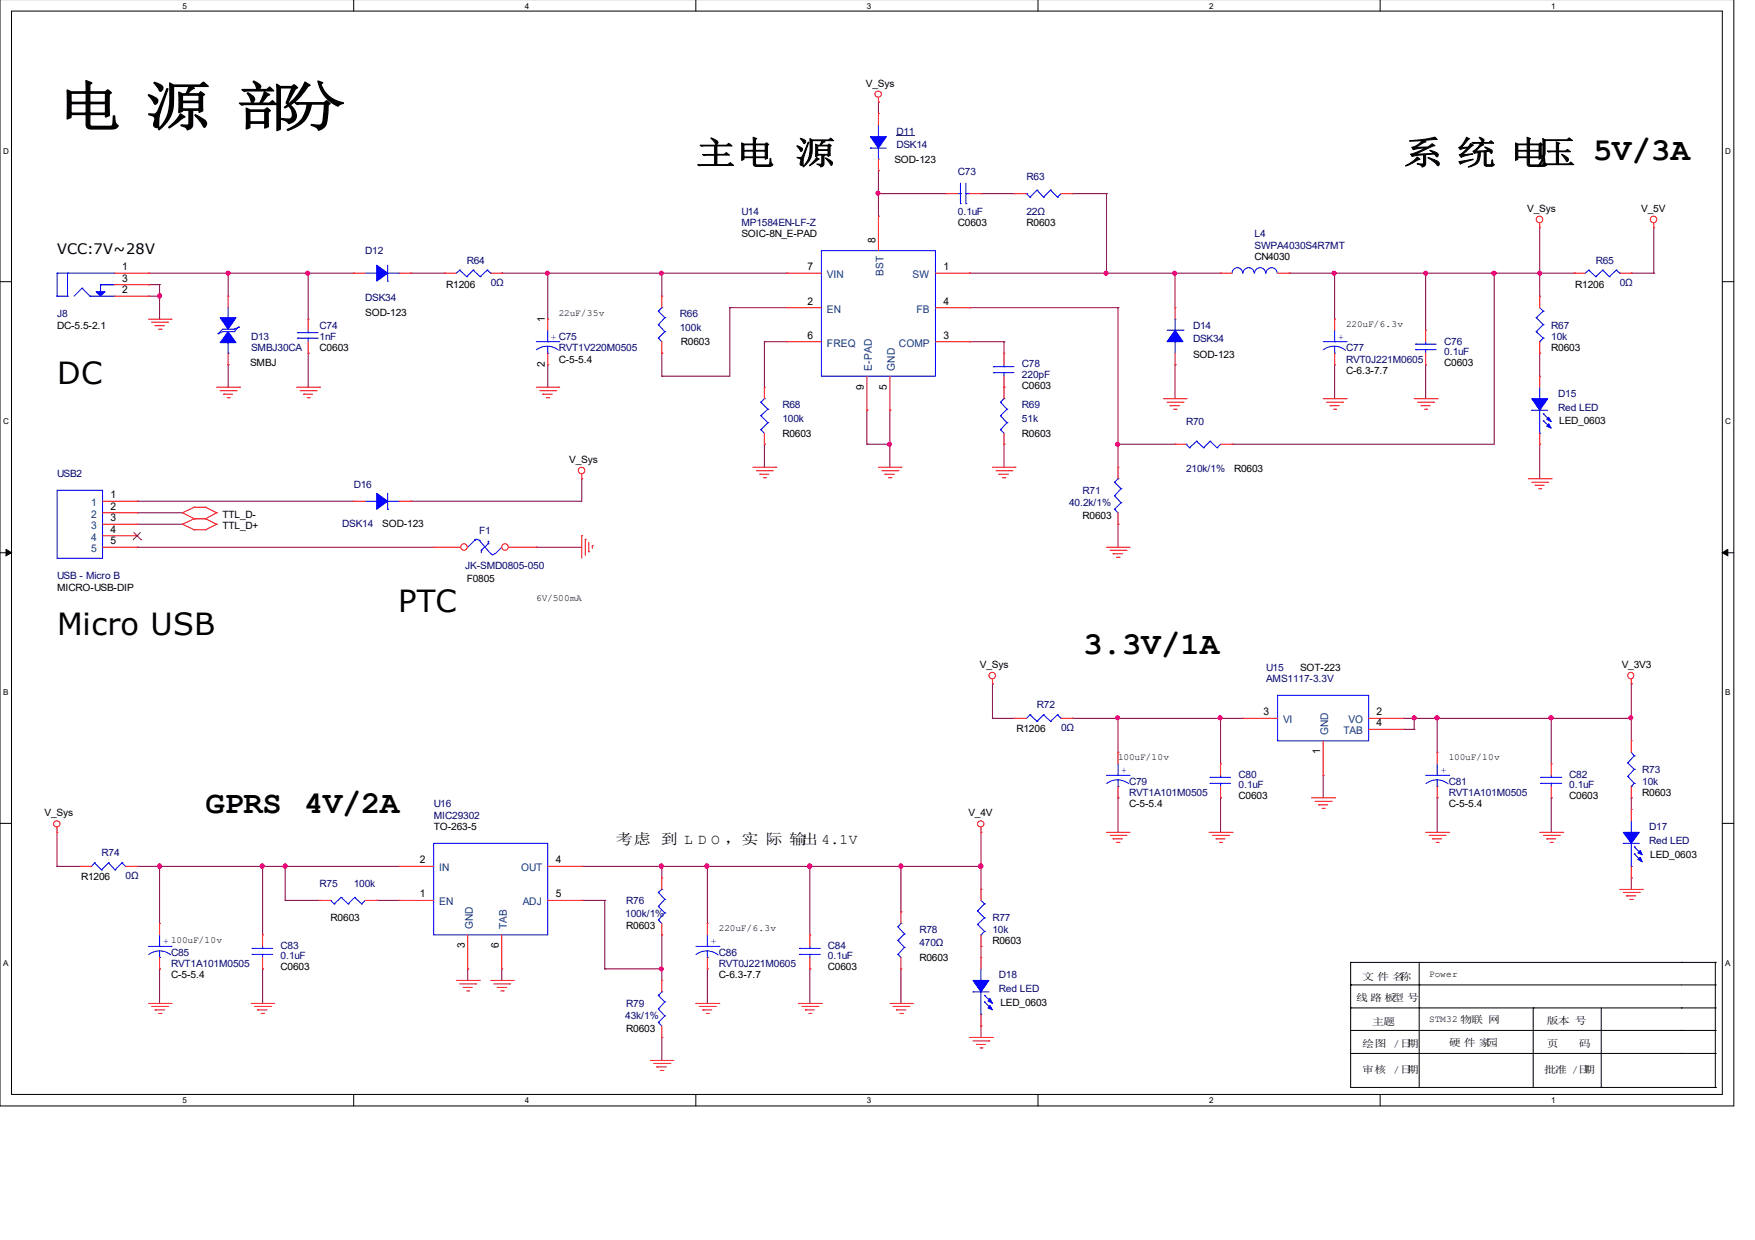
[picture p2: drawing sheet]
<svg xmlns="http://www.w3.org/2000/svg" width="297mm" height="210mm" viewBox="0 0 297 210" stroke-linecap="round" stroke-linejoin="round" font-family="sans-serif">
<path d="M0 -.1v187.3h293.5v-187.3M1.9 1.9h289.6v183.4h-289.6z" fill="none" stroke="#000" stroke-width=".17"/>
<g fill="#fff">
<path d="M30.9 .2h.7v1.4h-.7z"/>
<path d="M30.9 185.5h.7v1.5h-.7z"/>
</g>
<path d="M59.9 -.1v2M59.9 185.3v1.9" fill="none" stroke="#000" stroke-width=".17"/>
<g fill="#fff">
<path d="M88.8 .2h.7v1.4h-.7z"/>
<path d="M88.8 185.5h.7v1.5h-.7z"/>
</g>
<path d="M117.8 -.1v2M117.8 185.3v1.9" fill="none" stroke="#000" stroke-width=".17"/>
<g fill="#fff">
<path d="M146.7 .2h.7v1.4h-.7z"/>
<path d="M146.7 185.5h.7v1.5h-.7z"/>
</g>
<path d="M175.7 -.1v2M175.7 185.3v1.9" fill="none" stroke="#000" stroke-width=".17"/>
<g fill="#fff">
<path d="M204.6 .2h.7v1.4h-.7z"/>
<path d="M204.6 185.5h.7v1.5h-.7z"/>
</g>
<path d="M233.6 -.1v2M233.6 185.3v1.9" fill="none" stroke="#000" stroke-width=".17"/>
<g fill="#fff">
<path d="M262.6 .2h.6v1.4h-.6z"/>
<path d="M262.6 185.5h.6v1.5h-.6z"/>
<path d="M.5 24.7h.9v1.5h-.9z"/>
<path d="M292 24.7h.9v1.5h-.9z"/>
<path d="M.5 70.5h.9v1.5h-.9z"/>
<path d="M292 70.5h.9v1.5h-.9z"/>
</g>
<path d="M0 47.7h1.9M291.5 47.7h2" fill="none" stroke="#000" stroke-width=".17"/>
<g fill="#fff">
<path d="M.5 116.4h.9v1.5h-.9z"/>
<path d="M292 116.4h.9v1.5h-.9z"/>
</g>
<path d="M0 93.6h1.9M291.5 93.6h2" fill="none" stroke="#000" stroke-width=".17"/>
<path d="M1 93l.9 .6-.9 .5zM291.5 93.6l.9-.6v1.1z" fill="#000" stroke="#000" stroke-width=".17"/>
<g fill="#fff">
<path d="M.5 162.2h.9v1.5h-.9z"/>
<path d="M292 162.2h.9v1.5h-.9z"/>
</g>
<g fill="none" stroke="#000" stroke-width=".17">
<path d="M0 139.4h1.9M291.5 139.4h2M228.6 170.6h.1M228.6 162.9h.1M228.6 166.7h.1M228.6 162.9v21.2h61.7M228.6 170.6h61.7M228.6 162.9h61.7M228.6 166.7h61.7M228.6 174.4h61.7M228.6 178.3h61.7M240.2 170.6h.1"/>
<path d="M240.2 166.7h.1M240.2 162.9h.1M240.2 162.9v21.2M259.5 170.6h.1M259.5 170.6v13.5M271 170.6v13.5M284.6 170.6h.1M284.6 162.9h.1M284.6 178.3h.1M284.6 174.4h.1M290.3 162.9h.1M290.3 166.7h.1"/>
<path d="M290.3 174.4h.1M290.3 170.6h.1M290.3 178.3h.1M290.3 162.9v21.2M271 184.1h.1M290.3 184.1h.1"/>
</g>
<g fill="none" stroke="#800040" stroke-width=".17">
<path d="M148.7 17.3h.1M148.7 17.3v1.9M148.7 32.8h.1M148.7 28.9h.1M148.7 32.8h11.6M148.7 28.9v7.7M166 32.8h.1M166 32.8h5.8M181.4 32.8h.1M181.4 32.8h5.9M187.3 32.8h.1M187.3 32.8v13.4"/>
<path d="M260.6 38.5v11.6M279.9 38.5v7.7M25.1 48.2h.1M25.1 50.1h.1M25.1 46.2h.1M25.1 46.2h34.8M25.1 48.2h1.9M25.1 50.1h1.9M27 48.2h.1M27 50.1h.1M27 48.2v5.8M38.6 46.2h.1"/>
<path d="M38.6 46.2v3.9M52.2 59.8h.1M52.2 46.2h.1M52.2 46.2v7.8M52.2 59.8v5.7M69.5 46.2h.1M69.5 46.2h5.8M84.9 46.2h.1M84.9 46.2h48.3M92.7 46.2h.1M92.7 46.2v7.8M112 46.2h.1"/>
<path d="M112 59.8h.1M112 46.2v3.9M112 59.8v3.9M123.5 52.1h.1M123.5 52.1h9.7M123.5 52.1v11.6h-11.5M129.4 57.8h.1M129.4 57.8h3.8M129.4 57.8v7.7M164.1 57.8h.1M164.1 46.2h.1M164.1 52.1h.1"/>
<path d="M164.1 46.2h42.5M164.1 57.8h5.8M164.1 52.1h25.1M169.9 57.8h.1M169.9 57.8v2M187.3 46.2h.1M189.2 52.1h.1M189.2 52.1v27M198.9 46.2h.1M198.9 46.2v5.9M218.2 46.2h.1M218.2 46.2h48.2"/>
<path d="M225.9 46.2h.1M225.9 46.2v7.8M241.3 46.2h.1M241.3 46.2v9.7M252.9 46.2h.1M252.9 46.2v29h-44.4M260.6 59.8h.1M260.6 46.2h.1M260.6 59.8v3.9M266.4 46.2h.1M276.1 46.2h.1M276.1 46.2h3.8"/>
<path d="M279.9 46.2h.1M38.6 61.7h.1M38.6 61.7v3.8M92.7 61.7h.1M92.7 61.7v3.8M112 63.7h.1M129.4 75.2h.1M129.4 75.2v3.9M146.7 69.4h.1M146.7 75.2h.1M146.7 69.4v5.8M146.7 75.2h3.9"/>
<path d="M150.6 69.4h.1M150.6 75.2h.1M150.6 69.4v9.7M169.9 75.2h.1M169.9 75.2v3.9M189.2 75.2h.1M189.2 75.2h9.7M198.9 61.7h.1M198.9 61.7v5.8M208.5 75.2h.1M225.9 61.7h.1M225.9 61.7v5.8"/>
<path d="M241.3 61.7h.1M241.3 61.7v5.8M260.6 75.2h.1M260.6 75.2v5.8M23.2 84.9h.1M23.2 92.6h.1M23.2 92.6h50.2M23.2 84.9h36.7M23.2 86.8h7.7M23.2 88.7h7.7M30.9 86.8h.1M30.9 88.7h.1"/>
<path d="M69.5 84.9h.1M90.8 92.6h.1M90.8 92.6h7.7M98.5 81h.1M98.5 81v3.9h-29M189.2 88.7h.1M189.2 88.7v3.9M168 115.8h.1M168 115.8v5.8M276.1 115.8h.1M276.1 115.8v9.6M168 121.6h.1"/>
<path d="M168 121.6h3.8M181.4 121.6h.1M181.4 121.6h29M189.2 121.6h.1M189.2 135.1h.1M189.2 121.6v5.8M189.2 135.1v5.8M206.6 121.6h.1M206.6 135.1h.1M206.6 121.6v7.7M206.6 135.1v5.8M223.9 131.2h.1"/>
<path d="M223.9 131.2v3.9M237.5 121.6h38.6M237.5 123.5h1.9M239.4 121.6h.1M239.4 123.5h.1M239.4 121.6v1.9M243.2 121.6h.1M243.2 135.1h.1M243.2 121.6v5.8M243.2 135.1v5.8M262.6 121.6h.1M262.6 135.1h.1"/>
<path d="M262.6 121.6v7.7M262.6 135.1v5.8M276.1 135.1h.1M276.1 121.6h.1M276.1 135.1v1.9M9.7 146.7h.1M9.7 146.7h3.8M9.7 140.9v5.8M23.2 146.7h44.4M27 146.7h.1M27 146.7v9.6M44.4 146.7h.1"/>
<path d="M44.4 146.7v11.6M48.3 152.4h.1M48.3 146.7h.1M48.3 152.4h5.8M48.3 146.7v5.7M63.8 152.4h.1M63.8 152.4h3.8M98.5 146.7h.1M98.5 152.4h.1M98.5 146.7h67.5M98.5 152.4h3.9M102.4 152.4h.1"/>
<path d="M102.4 152.4v11.6M112 158.3h.1M112 146.7h.1M112 146.7v1.9M112 158.3v7.7M119.7 146.7h.1M119.7 146.7v9.6M137.1 146.7h.1M137.1 146.7v11.6M152.5 154.4h.1M152.5 146.7h.1M152.5 146.7v7.7"/>
<path d="M166 140.9h.1M166 150.6h.1M166 140.9v9.7M276.1 148.6h.1M276.1 148.6v2M27 164h.1M27 164v5.9M44.4 164h.1M44.4 164v5.9M79.2 164h.1M79.2 164v2M84.9 166h.1"/>
<path d="M84.9 164v2M102.4 164h.1M102.4 164h9.6M112 175.6h.1M112 164h.1M112 175.6v3.9M119.7 164h.1M119.7 164v5.9M137.1 164h.1M137.1 164v5.9M152.5 169.9h.1M152.5 164v5.9"/>
<path d="M166 160.2h.1M166 173.7h.1M166 160.2v1.9M166 173.7v1.9"/>
</g>
<g fill="#f0f" stroke="#f0f" stroke-width=".17">
<circle cx="52.1" cy="46.2" r=".34"/>
<circle cx="38.6" cy="46.2" r=".34"/>
<circle cx="27" cy="50.1" r=".36"/>
<circle cx="225.8" cy="46.2" r=".34"/>
<circle cx="241.3" cy="46.2" r=".34"/>
<circle cx="150.5" cy="75.2" r=".34"/>
<circle cx="198.8" cy="46.2" r=".34"/>
<circle cx="252.9" cy="46.2" r=".36"/>
<circle cx="187.2" cy="46.2" r=".34"/>
<circle cx="189.1" cy="75.2" r=".34"/>
<circle cx="148.6" cy="32.7" r=".34"/>
<circle cx="260.6" cy="46.2" r=".34"/>
<circle cx="111.9" cy="46.2" r=".34"/>
<circle cx="92.6" cy="46.2" r=".34"/>
<circle cx="44.3" cy="146.6" r=".36"/>
<circle cx="27" cy="146.6" r=".36"/>
<circle cx="48.2" cy="146.6" r=".36"/>
<circle cx="111.9" cy="146.6" r=".36"/>
<circle cx="119.6" cy="146.6" r=".36"/>
<circle cx="166" cy="146.6" r=".38"/>
<circle cx="111.9" cy="164" r=".34"/>
<circle cx="137" cy="146.6" r=".38"/>
<circle cx="152.5" cy="146.6" r=".36"/>
<circle cx="276" cy="121.5" r=".34"/>
<circle cx="239.4" cy="121.5" r=".34"/>
<circle cx="206.5" cy="121.5" r=".34"/>
<circle cx="262.5" cy="121.5" r=".36"/>
<circle cx="243.2" cy="121.5" r=".36"/>
<circle cx="189.1" cy="121.5" r=".34"/>
</g>
<g fill="none" stroke="#f00" stroke-width=".17">
<path d="M148.7 17.3h.1M148.7 19.2h.1M148.7 16.5v.8M148.7 19.2v2M148.7 36.6h.1M148.7 28.9h.1M148.7 26.9v2M148.7 36.6v5.8M160.3 32.8h.1M160.3 32.8h1.8M164.1 32.8h1.9M166 32.8h.1"/>
<path d="M171.8 32.8h.1M171.8 32.8h1.9M179.6 32.8h1.8M181.4 32.8h.1M260.6 38.5h.1M260.6 37.8v.7M279.9 38.5h.1M279.9 37.8v.7M19.3 46.2h5.8M19.3 50.1h5.8M19.3 48.2h5.8M25.1 50.1h.1"/>
<path d="M25.1 48.2h.1M25.1 46.2h.1M25.1 54h3.9M25.7 54.5h2.7M26.2 55.1h.1M26.2 55.1h1.7M26.8 55.7h.5M27.3 55.7h.1M28.4 54.5h.1M29 54h.1M38.6 50.1h.1M38.6 50.1v2"/>
<path d="M38.6 59.8v1.9M52.2 54h.1M52.2 59.8h.1M52.2 54v1.9M52.2 57.8v2M75.3 46.2h.1M75.3 46.2h1.9M83.1 46.2h1.8M84.9 46.2h.1M92.7 54h.1M92.7 54v1.9M92.7 59.8v1.9"/>
<path d="M112 59.8h.1M112 50.1h.1M112 50.1v2M112 57.8v2M133.2 46.2h.1M133.2 57.8h.1M133.2 52.1h.1M133.2 46.2h5.8M133.2 52.1h5.8M133.2 57.8h5.8M158.3 46.2h5.8M158.3 52.1h5.8"/>
<path d="M158.3 57.8h5.8M164.1 52.1h.1M164.1 57.8h.1M164.1 46.2h.1M169.9 59.8h.1M169.9 59.8v1.9M198.9 52.1h.1M198.9 52.1v1.9M198.9 59.8v1.9M206.6 46.2h.1M206.6 46.2h1.9M216.2 46.2h2"/>
<path d="M218.2 46.2h.1M225.9 54h.1M225.9 54v1.9M225.9 59.8v1.9M241.3 55.9h.1M241.3 55.9v1.9M241.3 59.8v1.9M260.6 50.1h.1M260.6 59.8h.1M260.6 50.1v2M260.6 57.8v2M266.4 46.2h.1"/>
<path d="M266.4 46.2h1.9M274.2 46.2h1.9M276.1 46.2h.1M36.7 65.5h3.9M37.3 66.1h2.7M37.8 66.7h.1M37.8 66.7h1.6M38.4 67.3h.4M38.6 61.7h.1M38.8 67.3h.1M40 66.1h.1M40.6 65.5h.1"/>
<path d="M50.2 65.5h3.9M50.8 66.1h2.7M51.4 66.7h.1M51.4 66.7h1.5M52 67.3h.3M52.3 67.3h.1M53.5 66.1h.1M54.1 65.5h.1M90.8 65.5h3.8M91.4 66.1h2.7M91.9 66.7h.1M91.9 66.7h1.6"/>
<path d="M92.5 67.3h.4M92.7 61.7h.1M92.9 67.3h.1M94.1 66.1h.1M94.6 65.5h.1M127.4 79.1h3.9M128 79.7h2.7M129.4 75.2h.1M129.4 65.5h.1M129.4 65.5v2M129.4 73.3v1.9M130.7 79.7h.1"/>
<path d="M131.3 79.1h.1M146.7 69.4h.1M146.7 63.7v5.7M148.7 79.1h3.8M149.3 79.7h2.7M150.6 69.4h.1M150.6 63.7v5.7M152 79.7h.1M152.5 79.1h.1M168 79.1h3.8M168.6 79.7h2.7M169.9 65.5h.1"/>
<path d="M169.9 75.2h.1M169.9 63.7v3.8M169.9 73.3v1.9M171.3 79.7h.1M171.8 79.1h.1M189.2 79.1h.1M189.2 79.1v1.9M196.9 67.5h3.8M197.5 68.1h2.7M198 68.7h.1M198 68.7h1.6M198.6 69.3h.5"/>
<path d="M198.9 61.7h.1M198.9 75.2h.1M198.9 75.2h1.8M199.1 69.3h.1M200.2 68.1h.1M200.7 67.5h.1M206.6 75.2h1.9M208.5 75.2h.1M223.9 67.5h3.9M224.5 68.1h2.7M225.1 68.7h.1M225.1 68.7h1.6"/>
<path d="M225.7 69.3h.4M225.9 61.7h.1M226.1 69.3h.1M227.2 68.1h.1M227.8 67.5h.1M239.4 67.5h3.8M239.9 68.1h2.8M240.5 68.7h.1M240.5 68.7h1.6M241.1 69.3h.4M241.3 61.7h.1M241.5 69.3h.1"/>
<path d="M242.7 68.1h.1M243.2 67.5h.1M260.6 63.7h.1M260.6 75.2h.1M260.6 63.7v1.8M260.6 73.3v1.9M17.4 92.6h5.8M17.4 84.9h5.8M17.4 86.8h5.8M17.4 88.7h5.8M17.4 90.7h5.8M23.2 84.9h.1"/>
<path d="M23.2 86.8h.1M23.2 88.7h.1M23.2 90.7h.1M23.2 92.6h.1M30.9 86.8h.1M30.9 88.7h.1M30.9 86.8l2 1M30.9 88.7l2 1M32.9 85.9h.1M32.9 87.8h.1M32.9 89.7h.1M32.9 85.9l-2 .9"/>
<path d="M32.9 85.9h1.9M32.9 87.8h1.9M32.9 87.8l-2 .9M32.9 89.7h1.9M34.8 85.9h.1M34.8 87.8h.1M34.8 89.7h.1M34.8 85.9l1.9 .9M34.8 87.8l1.9 .9M36.7 86.8h.1M36.7 88.7h.1M36.7 86.8l-1.9 1"/>
<path d="M36.7 88.7l-1.9 1M59.9 84.9h.1M59.9 84.9h1.9M67.6 84.9h1.9M69.5 84.9h.1M98.5 90.7h.1M98.5 81h.1M98.5 80.3v.7M98.5 90.7v3.8M99.1 91.3h.1M99.1 91.3v2.7M99.7 93.4h.1"/>
<path d="M99.7 91.8v1.6M100.2 92.4h.1M100.2 92.4v.4M128.6 80.3h.1M128.6 80.3h1.5M129.2 80.9h.3M129.5 80.9h.1M149.8 80.3h.1M149.8 80.3h1.6M150.4 80.9h.4M150.8 80.9h.1M169.1 80.3h.1"/>
<path d="M169.1 80.3h1.6M169.7 80.9h.4M170.1 80.9h.1M187.3 92.6h3.8M187.9 93.1h2.7M188.4 93.7h.1M188.4 93.7h1.6M189 94.3h.4M189.2 88.7h.1M189.2 86.8v1.9M189.4 94.3h.1M190.6 93.1h.1"/>
<path d="M191.1 92.6h.1M258.7 81h3.9M259.2 81.6h2.8M259.8 82.1h.1M259.8 82.1h1.6M260.4 82.7h.4M260.8 82.7h.1M262 81.6h.1M262.6 81h.1M168 115.8h.1M168 115v.8M276.1 115.8h.1"/>
<path d="M276.1 115v.8M171.8 121.6h.1M171.8 121.6h1.9M179.6 121.6h1.8M181.4 121.6h.1M189.2 127.4h.1M189.2 135.1h.1M189.2 127.4v1.9M189.2 133.1v2M206.6 129.3h.1M206.6 135.1h.1M206.6 129.3v1.9"/>
<path d="M206.6 133.1v2M210.4 121.6h.1M210.4 121.6h5.8M222 135.1h3.9M222.6 135.7h2.7M223.2 136.2h.1M223.2 136.2h1.5M223.8 136.8h.3M223.9 131.2h.1M223.9 125.4v5.8M224.1 136.8h.1M225.3 135.7h.1"/>
<path d="M225.9 135.1h.1M231.6 121.6h5.9M231.6 123.5h5.9M237.5 121.6h.1M237.5 123.5h.1M243.2 127.4h.1M243.2 135.1h.1M243.2 127.4v1.9M243.2 133.1v2M262.6 129.3h.1M262.6 135.1h.1M262.6 129.3v1.9"/>
<path d="M262.6 133.1v2M276.1 125.4h.1M276.1 135.1h.1M276.1 137h.1M276.1 125.4v2M276.1 133.1v2M276.1 137v2M9.7 140.9h.1M9.7 140.1v.8M27 156.3h.1M27 156.3v2M44.4 158.3h.1"/>
<path d="M44.4 158.3v1.9M54.1 152.4h.1M54.1 152.4h1.9M61.8 152.4h2M63.8 152.4h.1M67.6 146.7h.1M67.6 152.4h.1M67.6 146.7h5.8M67.6 152.4h5.8M79.2 158.3v5.7M84.9 158.3v5.7M92.7 146.7h5.8"/>
<path d="M92.7 152.4h5.8M98.5 152.4h.1M98.5 146.7h.1M112 158.3h.1M112 148.6h.1M112 148.6v2M112 156.3v2M119.7 156.3h.1M119.7 156.3v2M137.1 158.3h.1M137.1 158.3v1.9M152.5 154.4h.1"/>
<path d="M152.5 154.4v1.9M166 140.9h.1M166 150.6h.1M166 140.1v.8M166 150.6v1.8M166 158.3v1.9M187.3 140.9h3.8M187.9 141.4h2.7M188.4 142h.1M188.4 142h1.6M189 142.6h.4M189.4 142.6h.1"/>
<path d="M190.6 141.4h.1M191.1 140.9h.1M204.6 140.9h3.9M205.2 141.4h2.7M205.8 142h.1M205.8 142h1.5M206.4 142.6h.4M206.8 142.6h.1M207.9 141.4h.1M208.5 140.9h.1M241.3 140.9h3.9M241.9 141.4h2.7"/>
<path d="M242.5 142h.1M242.5 142h1.5M243.1 142.6h.3M243.4 142.6h.1M244.6 141.4h.1M245.2 140.9h.1M260.6 140.9h3.9M261.2 141.4h2.7M261.8 142h.1M261.8 142h1.5M262.4 142.6h.3M262.7 142.6h.1"/>
<path d="M263.9 141.4h.1M264.5 140.9h.1M274.2 150.6h3.8M274.7 151.1h2.8M275.3 151.7h.1M275.3 151.7h1.6M275.8 152.2h.5M276.1 148.6h.1M276.1 146.7v1.9M276.3 152.2h.1M277.5 151.1h.1M278 150.6h.1"/>
<path d="M25.1 169.9h3.9M25.7 170.4h2.7M26.2 171h.1M26.2 171h1.7M26.8 171.5h.5M27 164h.1M27 162.1v1.9M27.3 171.5h.1M28.4 170.4h.1M29 169.9h.1M42.5 169.9h3.8M43.1 170.4h2.7"/>
<path d="M43.6 171h.1M43.6 171h1.6M44.2 171.5h.4M44.4 164h.1M44.4 162.1v1.9M44.6 171.5h.1M45.8 170.4h.1M46.3 169.9h.1M77.2 166h3.9M77.8 166.6h2.7M78.4 167.1h.1M78.4 167.1h1.5"/>
<path d="M79 167.7h.3M79.2 164h.1M79.3 167.7h.1M80.5 166.6h.1M81.1 166h.1M83.1 166h3.8M83.6 166.6h2.7M84.2 167.1h.1M84.2 167.1h1.6M84.8 167.7h.4M84.9 164h.1M85.2 167.7h.1"/>
<path d="M86.3 166.6h.1M86.9 166h.1M110.1 179.5h3.8M112 175.6h.1M112 166h.1M112 166v1.9M112 173.7v1.9M113.9 179.5h.1M117.8 169.9h3.9M118.4 170.4h2.7M119 171h.1M119 171h1.5"/>
<path d="M119.5 171.5h.4M119.7 164h.1M119.7 162.1v1.9M119.9 171.5h.1M121.1 170.4h.1M121.7 169.9h.1M135.1 169.9h3.9M135.7 170.4h2.7M136.3 171h.1M136.3 171h1.5M136.9 171.5h.3M137.1 164h.1"/>
<path d="M137.1 162.1v1.9M137.2 171.5h.1M138.4 170.4h.1M139 169.9h.1M150.6 169.9h3.8M151.1 170.4h2.7M151.7 171h.1M151.7 171h1.6M152.3 171.5h.4M152.5 164h.1M152.5 162.1v1.9M152.7 171.5h.1"/>
<path d="M153.8 170.4h.1M154.4 169.9h.1M164.1 175.6h3.9M164.7 176.2h2.7M165.3 176.8h.1M165.3 176.8h1.5M165.9 177.4h.3M166 160.2h.1M166 162.1h.1M166 173.7h.1M166 162.1v1.9M166 171.7v2"/>
<path d="M166.2 177.4h.1M167.4 176.2h.1M168 175.6h.1M110.7 180h2.7M111.2 180.6h.1M111.2 180.6h1.6M111.8 181.2h.4M112.2 181.2h.1M113.4 180h.1"/>
<circle cx="148.7" cy="15.9" r=".53"/>
<circle cx="260.6" cy="37.1" r=".55"/>
<circle cx="279.9" cy="37.1" r=".55"/>
<circle cx="98.4" cy="79.6" r=".55"/>
<circle cx="167.9" cy="114.4" r=".55"/>
<circle cx="276" cy="114.4" r=".53"/>
<circle cx="9.6" cy="139.5" r=".53"/>
<circle cx="166" cy="139.5" r=".53"/>
</g>
<g fill="none" stroke="#00f" stroke-width=".17">
<path d="M147.3 25.1h.1M147.3 25.1h2.7M148.7 23.1h.1M148.7 26.9h.1M148.7 21.2v1.9M148.7 25.1v1.8M162.1 32.8h.5M162.6 32.8h.1M162.6 34.5h.1M162.6 31v3.5M163.5 34.5h.1M163.5 32.8h.1"/>
<path d="M163.5 32.8h.6M163.5 31v3.5M173.7 32.8h.1M173.7 32.8l.6 .6M174.3 33.4h.1M175.5 32.2h.1M175.5 32.2l1.1 1.2M175.5 32.2l-1.2 1.2M176.6 33.4h.1M177.8 32.2h.1M177.8 32.2l1.2 1.2M177.8 32.2l-1.2 1.2"/>
<path d="M179 33.4h.1M179.6 32.8l-.6 .6M9.7 46.2h.1M9.7 50.1h.1M9.7 50.1h1.7M9.7 46.2h9.6M9.7 46.2v3.9M11.4 50.1h.1M11.4 46.2h.1M11.4 46.2v3.9M13.9 48.8h.1M13.9 48.8l-1.4 1.3"/>
<path d="M13.9 48.8l1.3 1.3M15.2 50.1h.1M15.2 50.1h4.1M17 48.2h.1M17 48.2h2.3M17 48.2v1.2M19.3 50.1h.1M19.3 48.2h.1M19.3 46.2h.1M36.9 56.5h.1M38.6 54h.1M38.6 59.8h.1"/>
<path d="M38.6 52.1v1.9M38.6 57.8v2M39.6 56.1h.1M39.6 55.7h.1M39.6 56.1h-1.9l-.8 .4M39.6 55.7h-1.9l-.8 .8M40.4 55.4h.1M40.4 55.4l-.8 .7M40.4 55.4l-.8 .3M50.4 57.2h.1M50.4 56.3h.1M50.4 57.2h3.4"/>
<path d="M50.4 56.3h3.4M52.2 56.3h.1M52.2 57.2h.1M52.2 55.9v.4M52.2 57.2v.6M77.8 45.7h.1M77.8 45.7l-.6 .5M77.8 45.7l1.2 1.1M79 46.8h.1M80.1 45.7h.1M80.1 45.7l-1.1 1.1M80.1 45.7l1.2 1.1"/>
<path d="M81.3 46.8h.1M82.5 45.7h.1M82.5 45.7l-1.2 1.1M82.5 45.7l.6 .5M83.1 46.2h.1M90.8 57.8h3.8M92.7 59.8h.1M92.7 57.8h.1M92.7 58.6l1.1 .3 .7 .4M92.7 58.6l-.9 .1-1 .5M92.7 55.9v1.9M92.7 58.6v1.2"/>
<path d="M94.6 57.8h.1M111.4 57.2h.1M111.4 55h.1M111.4 52.7h.1M111.4 57.2l.6 .6M111.4 55l1.1 1.1M111.4 52.7l1.1 1.1M112 52.1h.1M112 52.1l-.6 .6M112.5 56.1h.1M112.5 53.8h.1M112.5 56.1l-1.1 1.1"/>
<path d="M112.5 53.8l-1.1 1.2M139 42.4h19.3v21.3h-19.3zM197.5 55.9h2.7M198.9 57.8h.1M198.9 54h.1M198.9 54v1.9M198.9 57.8v2M200.2 55.9h.1M208.5 46.2a.89 .89 0 0 1 .9-.9 .89 .89 0 0 1 .9 .9M210.4 46.2a.93 .93 0 0 1 .9-.9 .93 .93 0 0 1 1 .9M212.3 46.2a.93 .93 0 0 1 1-.9 .93 .93 0 0 1 .9 .9M214.3 46.2a.93 .93 0 0 1 .9-.9 .93 .93 0 0 1 1 .9"/>
<path d="M223.9 57.8h3.9M225.9 59.8h.1M225.9 57.8h.1M225.9 58.6l1.2 .3 .6 .4M225.9 58.6l-.9 .1-1 .5M225.9 55.9v1.9M225.9 58.6v1.2M227.8 57.8h.1M239.6 59.2h.1M239.6 58.3h.1M239.6 59.2h3.5M239.6 58.3h3.5"/>
<path d="M241.3 58.3h.1M241.3 59.2h.1M241.3 57.8v.5M241.3 59.2v.6M260 53.8h.1M260 56.1h.1M260 53.8l1.2 1.2M260 56.1l1.2 1.1M260.6 57.8h.1M260.6 52.1l.6 .6M261.2 52.7h.1M261.2 55h.1"/>
<path d="M261.2 57.2h.1M261.2 52.7l-1.2 1.1M261.2 55l-1.2 1.1M261.2 57.2l-.6 .6M268.9 45.7h.1M268.9 45.7l-.6 .5M268.9 45.7l1.2 1.1M270.1 46.8h.1M271.3 45.7h.1M271.3 45.7l-1.2 1.1M271.3 45.7l1.1 1.1M272.4 46.8h.1"/>
<path d="M273.6 45.7h.1M273.6 45.7l-1.2 1.1M273.6 45.7l.6 .5M274.2 46.2h.1M128.8 72.7h.1M128.8 70.4h.1M128.8 68.1h.1M128.8 72.7l.6 .6M128.8 70.4l1.2 1.2M128.8 68.1l1.2 1.2M129.4 67.5h.1M129.4 67.5l-.6 .6"/>
<path d="M130 71.6h.1M130 69.3h.1M130 71.6l-1.2 1.1M130 69.3l-1.2 1.1M168.1 63.1h.1M168.1 62.1h.1M168.1 63.1h3.5M168.1 62.1h3.5M169.3 72.7h.1M169.3 70.4h.1M169.3 68.1h.1M169.3 72.7l.6 .6"/>
<path d="M169.3 70.4l1.1 1.2M169.3 68.1l1.1 1.2M169.9 62.1h.1M169.9 63.1h.1M169.9 67.5h.1M169.9 61.7v.4M169.9 63.1v.6M169.9 67.5l-.6 .6M170.4 71.6h.1M170.4 69.3h.1M170.4 71.6l-1.1 1.1M170.4 69.3l-1.1 1.1"/>
<path d="M200.7 75.2h.1M200.7 75.2l.6 .6M201.3 75.8h.1M202.5 74.7h.1M202.5 74.7l1.2 1.1M202.5 74.7l-1.2 1.1M203.7 75.8h.1M204.8 74.7h.1M204.8 74.7l1.2 1.1M204.8 74.7l-1.1 1.1M206 75.8h.1M206.6 75.2l-.6 .6"/>
<path d="M259.2 69.4h.1M259.2 69.4h2.8M260.6 67.5h.1M260.6 73.3h.1M260.6 65.5v2M260.6 69.4v3.9M261.2 70h.1M261.2 71.2h.1M261.2 70l1.2 1.2M261.2 71.2l1.2 1.1M9.7 83h7.7v11.5h-7.7zM61.8 84.9h2"/>
<path d="M63.8 84.9h.1M65.6 86.2h.1M65.6 83.5v2.7M65.6 84.9h2M67.6 84.9h.1M80.3 91.4l.4-.1 .4 .2M80.3 91.5h.1M80.3 91.5l-1.1 1.1M81.1 91.5h.1M81.1 91.5l2 2.2M81.4 93.1h.1M81.4 93.1v.5"/>
<path d="M82.6 92h.1M82.6 91.6h.1M82.6 92l-1.2 1.1M82.6 91.6v.4M83.7 93.7l-.3 .2-.3-.2M84.9 92.6h.1M84.9 92.6l-1.1 1.1M188.6 86.2h.1M188.6 83.9h.1M188.6 81.6h.1M188.6 86.2l.6 .6M188.6 83.9l1.1 1.2"/>
<path d="M188.6 81.6l1.1 1.1M189.2 81h.1M189.2 81l-.6 .6M189.7 85.1h.1M189.7 82.7h.1M189.7 85.1l-1.1 1.1M189.7 82.7l-1.1 1.2M216.2 117.7h15.4v7.7h-15.4zM174.3 121h.1M174.3 121l-.6 .6M174.3 121l1.2 1.1M175.5 122.1h.1"/>
<path d="M176.6 121h.1M176.6 121l-1.1 1.1M176.6 121l1.2 1.1M177.8 122.1h.1M179 121h.1M179 121l-1.2 1.1M179 121l.6 .6M179.6 121.6h.1M187.3 131.2h3.8M189.2 133.1h.1M189.2 131.2h.1M189.2 132l1.2 .3 .6 .4"/>
<path d="M189.2 132l-.8 .1-1.1 .5M189.2 129.3v1.9M189.2 132v1.1M191.1 131.2h.1M204.8 132.6h.1M204.8 131.6h.1M204.8 132.6h3.5M204.8 131.6h3.5M206.6 131.6h.1M206.6 132.6h.1M206.6 131.2v.4M206.6 132.6v.5"/>
<path d="M241.3 131.2h3.9M243.2 133.1h.1M243.2 131.2h.1M243.2 132l1.2 .3 .7 .4M243.2 132l-.8 .1-1.1 .6M243.2 129.3v1.9M243.2 132v1.1M245.2 131.2h.1M260.8 132.6h.1M260.8 131.6h.1M260.8 132.6h3.5M260.8 131.6h3.5"/>
<path d="M262.6 131.6h.1M262.6 132.6h.1M262.6 131.2v.4M262.6 132.6v.5M275.5 129.1h.1M275.5 131.4h.1M275.5 129.1l1.1 1.1M275.5 131.4l1.1 1.2M276.1 133.1h.1M276.1 127.4l.5 .5M276.1 139v1.9M276.6 127.9h.1"/>
<path d="M276.6 130.2h.1M276.6 132.6h.1M276.6 127.9l-1.1 1.2M276.6 130.2l-1.1 1.2M276.6 132.6l-.5 .5M27 158.3v1.9M56 152.4h.1M56 152.4l.6 .6M56.6 153h.1M57.7 151.9h.1M57.7 151.9l1.2 1.1M57.7 151.9l-1.1 1.1"/>
<path d="M58.9 153h.1M60 151.9h.1M60 151.9l1.2 1.1M60 151.9l-1.1 1.1M61.2 153h.1M61.8 152.4l-.6 .6M73.4 142.8h19.3v15.5h-19.3zM111.4 155.7h.1M111.4 153.4h.1M111.4 151.1h.1M111.4 155.7l.6 .6M111.4 153.4l1.1 1.1"/>
<path d="M111.4 151.1l1.1 1.1M112 150.6h.1M112 150.6l-.6 .5M112.5 154.5h.1M112.5 152.2h.1M112.5 154.5l-1.1 1.2M112.5 152.2l-1.1 1.2M119.7 158.3v1.9M152 159.2h.1M152 156.9h.1M152 159.2l1.1 1.2M152 156.9l1.1 1.2"/>
<path d="M152.5 156.3h.1M152.5 156.3l-.5 .6M153.1 158.1h.1M153.1 158.1l-1.1 1.1M165.4 154.2h.1M165.4 156.5h.1M165.4 154.2l1.2 1.2M165.4 156.5l1.2 1.2M166 158.3h.1M166 152.4l.6 .6M166.6 153h.1M166.6 155.4h.1"/>
<path d="M166.6 157.7h.1M166.6 153l-1.2 1.2M166.6 155.4l-1.2 1.1M166.6 157.7l-.6 .6M274.7 142.8h.1M274.7 142.8h2.8M276.1 140.9h.1M276.1 146.7h.1M276.1 142.8v3.9M276.6 143.4h.1M276.6 144.5h.1M276.6 143.4l1.2 1.1"/>
<path d="M276.6 144.5l1.2 1.2M25.1 160.2h3.9M27 162.1h.1M27 160.2h.1M27 161l.8 .1 1.1 .5M27 161l-1.1 .2-.7 .4M27 161v1.1M29 160.2h.1M42.7 161.6h.1M42.7 160.5h.1M42.7 161.6h3.4M42.7 160.5h3.4"/>
<path d="M44.4 160.5h.1M44.4 161.6h.1M44.4 160.2v.3M44.4 161.6v.5M111.4 173.1h.1M111.4 170.8h.1M111.4 168.5h.1M111.4 173.1l.6 .6M111.4 170.8l1.1 1.2M111.4 168.5l1.1 1.1M112 167.9h.1M112 167.9l-.6 .6"/>
<path d="M112.5 172h.1M112.5 169.6h.1M112.5 172l-1.1 1.1M112.5 169.6l-1.1 1.2M117.8 160.2h3.9M119.7 162.1h.1M119.7 160.2h.1M119.7 161l1.2 .2 .7 .5M119.7 161l-.8 .1-1.1 .5M119.7 161v1.1M121.7 160.2h.1M135.3 161.6h.1"/>
<path d="M135.3 160.5h.1M135.3 161.6h3.6M135.3 160.5h3.6M137.1 160.5h.1M137.1 161.6h.1M137.1 160.2v.3M137.1 161.6v.5M152 161.6h.1M152 161.6l.5 .5M153.1 160.4h.1M153.1 160.4l-1.1 1.2M164.7 167.9h.1"/>
<path d="M164.7 167.9h2.7M166 166h.1M166 171.7h.1M166 164v2M166 167.9v3.8M166.6 168.5h.1M166.6 169.6h.1M166.6 168.5l1.2 1.1M166.6 169.6l1.2 1.2"/>
</g>
<g fill="#00f" stroke="#00f" stroke-width=".17">
<path d="M16.3 49.4h1.5l-.8 .7z"/>
<path d="M198.9 55.9l1.3 1.9h-2.7z" fill-rule="evenodd"/>
<path d="M37.3 53.8h2.7l-1.4 1.9z" fill-rule="evenodd"/>
<path d="M38.6 56.1l1.4 1.9h-2.7z" fill-rule="evenodd"/>
<path d="M147.3 23.1h2.7l-1.3 2z" fill-rule="evenodd"/>
<path d="M164.7 166h2.7l-1.4 1.9z" fill-rule="evenodd"/>
<path d="M167.6 170.2l.4 .8-.8-.4z" fill-rule="evenodd"/>
<path d="M167.6 169l.4 .9-.8-.5z" fill-rule="evenodd"/>
<path d="M259.2 67.5h2.8l-1.4 1.9z" fill-rule="evenodd"/>
<path d="M262.1 71.7l.5 .8-.8-.3z" fill-rule="evenodd"/>
<path d="M262.1 70.6l.5 .8-.8-.4z" fill-rule="evenodd"/>
<path d="M274.7 140.9h2.8l-1.4 1.9z" fill-rule="evenodd"/>
<path d="M277.2 145.5l.4-.4 .4 .8z" fill-rule="evenodd"/>
<path d="M277.6 143.9l.4 .8-.8-.3z" fill-rule="evenodd"/>
<path d="M63.8 83.5l1.8 1.4-1.8 1.3z" fill-rule="evenodd"/>
</g>
<path d="M151.7 23h3.1" fill="none" stroke="#000080" stroke-width=".17"/>
<path d="M22.5 91.4h.1M22.6 90.1l1.3 1.3M23.8 90.1l-1.3 1.3M23.9 91.4h.1" fill="none" stroke="#804000" stroke-width=".17"/>
<circle cx="78.5" cy="92.6" r=".55" fill="#fff" stroke="#f00" stroke-width=".17"/>
<path d="M73.4 92.6h.1M73.4 92.6h4.6" fill="none" stroke="#f00" stroke-width=".17"/>
<circle cx="85.5" cy="92.6" r=".55" fill="#fff" stroke="#f00" stroke-width=".17"/>
<path d="M59.9 46.2h.1M59.9 46.2h1.9M67.6 46.2h1.9M69.5 46.2h.1M86.1 92.6h4.7M90.8 92.6h.1M13.5 146.7h.1M13.5 146.7h2M21.3 146.7h1.9M23.2 146.7h.1" fill="none" stroke="#f00" stroke-width=".17"/>
<g fill="none" stroke="#00f" stroke-width=".17">
<path d="M61.8 46.2h2M63.8 46.2h.1M65.6 47.6h.1M65.6 44.9v2.7M65.6 46.2h2M67.6 46.2h.1M16 146.1h.1M16 146.1l-.5 .6M16 146.1l1.2 1.1M17.2 147.2h.1M18.4 146.1h.1M18.4 146.1l-1.2 1.1"/>
<path d="M18.4 146.1l1.1 1.1M19.5 147.2h.1M20.7 146.1h.1M20.7 146.1l-1.2 1.1M20.7 146.1l.6 .6M21.3 146.7h.1"/>
</g>
<path d="M63.8 44.9l1.8 1.3-1.8 1.4z" fill-rule="evenodd" fill="#00f" stroke="#00f" stroke-width=".17"/>
<g fill="#f0f" stroke="#f0f" stroke-width=".17">
<circle cx="52.1" cy="46.2" r=".34"/>
<circle cx="38.6" cy="46.2" r=".34"/>
<circle cx="27" cy="50.1" r=".36"/>
<circle cx="225.8" cy="46.2" r=".34"/>
<circle cx="241.3" cy="46.2" r=".34"/>
<circle cx="150.5" cy="75.2" r=".34"/>
<circle cx="198.8" cy="46.2" r=".34"/>
<circle cx="252.9" cy="46.2" r=".36"/>
<circle cx="187.2" cy="46.2" r=".34"/>
<circle cx="189.1" cy="75.2" r=".34"/>
<circle cx="148.6" cy="32.7" r=".34"/>
<circle cx="260.6" cy="46.2" r=".34"/>
<circle cx="111.9" cy="46.2" r=".34"/>
<circle cx="92.6" cy="46.2" r=".34"/>
<circle cx="44.3" cy="146.6" r=".36"/>
<circle cx="27" cy="146.6" r=".36"/>
<circle cx="48.2" cy="146.6" r=".36"/>
<circle cx="111.9" cy="146.6" r=".36"/>
<circle cx="119.6" cy="146.6" r=".36"/>
<circle cx="166" cy="146.6" r=".38"/>
<circle cx="111.9" cy="164" r=".34"/>
<circle cx="137" cy="146.6" r=".38"/>
<circle cx="152.5" cy="146.6" r=".36"/>
<circle cx="276" cy="121.5" r=".34"/>
<circle cx="239.4" cy="121.5" r=".34"/>
<circle cx="206.5" cy="121.5" r=".34"/>
<circle cx="262.5" cy="121.5" r=".36"/>
<circle cx="243.2" cy="121.5" r=".36"/>
<circle cx="189.1" cy="121.5" r=".34"/>
</g>
<text font-size="9.2" x="9.7" y="21.2">电 源 部分</text>
<g font-size="5.6">
<text x="117.8" y="27.8">主电 源</text>
<text x="237.5" y="27.8">系 统 电压 5V/3A</text>
</g>
<g font-size="5.4">
<text x="183.4" y="110.7">3.3V/1A</text>
<text x="34.8" y="137.7">GPRS 4V/2A</text>
</g>
<g font-size="5.2">
<text x="9.7" y="65">DC</text>
<text x="9.7" y="107.5">Micro USB</text>
<text x="67.4" y="103.6">PTC</text>
</g>
<g font-size="2.5">
<text x="9.7" y="42.9">VCC:7V~28V</text>
<text x="104.2" y="142.9">考虑 到 L D O ，实 际 输出 4.1V</text>
</g>
<g font-size="1.8">
<text x="148.2" y="41.1" transform="rotate(-90 148.2 41.1)">8</text>
<text x="20.7" y="47.7">3</text>
<text x="20.7" y="45.7">1</text>
<text x="136.7" y="45.7">7</text>
<text x="159.7" y="45.7">1</text>
<text x="20.7" y="49.6">2</text>
<text x="136.7" y="51.6">2</text>
<text x="159.7" y="51.6">4</text>
<text x="92.2" y="54.5" transform="rotate(-90 92.2 54.5)">1</text>
<text x="136.7" y="57.3">6</text>
<text x="159.7" y="57.3">3</text>
<text x="92.2" y="62.1" transform="rotate(-90 92.2 62.1)">2</text>
<text x="146.2" y="66" transform="rotate(-90 146.2 66)">9</text>
<text x="150.1" y="66" transform="rotate(-90 150.1 66)">5</text>
<text x="18.7" y="84.3">1</text>
<text x="18.7" y="86.3">2</text>
<text x="18.7" y="88.2">3</text>
<text x="18.7" y="90.2">4</text>
<text x="18.7" y="92.1">5</text>
<text x="213.9" y="121.1">3</text>
<text x="233" y="121.1">2</text>
<text x="233" y="123">4</text>
<text x="223.4" y="127.7" transform="rotate(-90 223.4 127.7)">1</text>
<text x="71" y="146.1">2</text>
<text x="94.1" y="146.1">4</text>
<text x="71" y="151.9">1</text>
<text x="94.1" y="151.9">5</text>
<text x="78.7" y="160.5" transform="rotate(-90 78.7 160.5)">3</text>
<text x="84.4" y="160.5" transform="rotate(-90 84.4 160.5)">6</text>
</g>
<g font-size="1.8" fill="#004080">
<text x="140" y="47.1">VIN</text>
<text x="149.5" y="46.8" transform="rotate(-90 149.5 46.8)">BST</text>
<text x="154.4" y="47.1">SW</text>
<text x="140" y="52.9">EN</text>
<text x="155.1" y="52.9">FB</text>
<text x="140" y="58.7">FREQ</text>
<text x="152.1" y="58.7">COMP</text>
<text x="147.6" y="62.8" transform="rotate(-90 147.6 62.8)">E-PAD</text>
<text x="151.5" y="62.8" transform="rotate(-90 151.5 62.8)">GND</text>
<text x="15.4" y="85.7">1</text>
<text x="15.4" y="87.6">2</text>
<text x="15.4" y="89.6">3</text>
<text x="15.4" y="91.5">4</text>
<text x="15.4" y="93.5">5</text>
<text x="217.2" y="122.4">VI</text>
<text x="224.8" y="124.5" transform="rotate(-90 224.8 124.5)">GND</text>
<text x="227.4" y="124.3">TAB</text>
<text x="228.3" y="122.4">VO</text>
<text x="74.3" y="147.5">IN</text>
<text x="88.2" y="147.5">OUT</text>
<text x="74.3" y="153.3">EN</text>
<text x="88.5" y="153.3">ADJ</text>
<text x="80" y="157.3" transform="rotate(-90 80 157.3)">GND</text>
<text x="85.8" y="157.3" transform="rotate(-90 85.8 157.3)">TAB</text>
</g>
<g font-size="1.7">
<text x="146.6" y="14.7">V_Sys</text>
<text x="151.4" y="27.6">SOD-123</text>
<text x="258.5" y="35.9">V_Sys</text>
<text x="277.8" y="35.9">V_5V</text>
<text x="125.5" y="40.1">SOIC-8N_E-PAD</text>
<text x="162.1" y="38.2">C0603</text>
<text x="173.7" y="38.2">R0603</text>
<text x="212.3" y="44">CN4030</text>
<text x="61.8" y="53.5">SOD-123</text>
<text x="75.5" y="48.7">R1206</text>
<text x="266.6" y="48.7">R1206</text>
<text x="9.7" y="55.6">DC-5.5-2.1</text>
<text x="54.1" y="59.5">C0603</text>
<text x="115.2" y="58.3">R0603</text>
<text x="262.6" y="59.5">R0603</text>
<text x="42.3" y="62">SMBJ</text>
<text x="94.6" y="61.4">C-5-5.4</text>
<text x="173" y="65.8">C0603</text>
<text x="201.9" y="60.6">SOD-123</text>
<text x="227.8" y="63.3">C-6.3-7.7</text>
<text x="244.4" y="62">C0603</text>
<text x="263.9" y="71.8">LED_0603</text>
<text x="132.4" y="73.9">R0603</text>
<text x="173" y="73.9">R0603</text>
<text x="96.4" y="78.4">V_Sys</text>
<text x="208.9" y="79.9">R0603</text>
<text x="37.7" y="87.6">TTL_D-</text>
<text x="37.7" y="89.6">TTL_D+</text>
<text x="64.7" y="89.2">SOD-123</text>
<text x="183.2" y="87.8">R0603</text>
<text x="9.7" y="100">MICRO-USB-DIP</text>
<text x="79" y="98.5">F0805</text>
<text x="165.9" y="113.1">V_Sys</text>
<text x="220" y="113.6">SOT-223</text>
<text x="274.5" y="113.1">V_3V3</text>
<text x="172" y="124">R1206</text>
<text x="191.1" y="136.7">C-5-5.4</text>
<text x="209.6" y="135.3">C0603</text>
<text x="245.2" y="136.7">C-5-5.4</text>
<text x="265.6" y="135.3">C0603</text>
<text x="278" y="134.7">R0603</text>
<text x="7.5" y="138.2">V_Sys</text>
<text x="73.4" y="140.6">TO-263-5</text>
<text x="163.9" y="138.2">V_4V</text>
<text x="13.7" y="149">R1206</text>
<text x="279.3" y="145.2">LED_0603</text>
<text x="56" y="156">R0603</text>
<text x="106" y="157.3">R0603</text>
<text x="168" y="159.9">R0603</text>
<text x="29" y="165.6">C-5-5.4</text>
<text x="47.5" y="164.3">C0603</text>
<text x="121.7" y="165.6">C-6.3-7.7</text>
<text x="140.1" y="164.3">C0603</text>
<text x="155.6" y="162.7">R0603</text>
<text x="230.5" y="165.9">文 件 名称</text>
<text x="169.3" y="170.3">LED_0603</text>
<text x="229.5" y="169.5">线 路 板</text>
<text x="232.2" y="173.6">主题</text>
<text x="235.6" y="169.5">型 号</text>
<text x="261.8" y="173.4">版本 号</text>
<text x="106" y="174.7">R0603</text>
<text x="230.5" y="177.2">绘图 /日</text>
<text x="238.1" y="177.2">期</text>
<text x="245.2" y="177.1">硬 件 家</text>
<text x="251.5" y="177.1">园</text>
<text x="261.8" y="177.2">页</text>
<text x="267.2" y="177.2">码</text>
<text x="230.5" y="181.7">审核 /日</text>
<text x="238.1" y="181.7">期</text>
<text x="261.4" y="181.7">批准 /日</text>
<text x="268" y="181.7">期</text>
</g>
<g font-size="1.7" fill="#000080">
<text x="151.7" y="22.8">D11</text>
<text x="151.7" y="25.1">DSK14</text>
<text x="162.1" y="29.6">C73</text>
<text x="173.7" y="30.5">R63</text>
<text x="125.5" y="36.3">U14</text>
<text x="125.5" y="38.2">MP1584EN-LF-Z</text>
<text x="162.1" y="36.3">0.1uF</text>
<text x="173.7" y="36.3">22Ω</text>
<text x="212.3" y="40.1">L4</text>
<text x="61.8" y="43">D12</text>
<text x="79" y="44.6">R64</text>
<text x="212.3" y="42.1">SWPA4030S4R7MT</text>
<text x="270.1" y="44.6">R65</text>
<text x="9.7" y="53.7">J8</text>
<text x="61.8" y="51">DSK34</text>
<text x="83.1" y="48.4">0Ω</text>
<text x="115.1" y="53.7">R66</text>
<text x="274.2" y="48.4">0Ω</text>
<text x="42.5" y="57.5">D13</text>
<text x="42.5" y="59.5">SMBJ30CA</text>
<text x="54.1" y="55.6">C74</text>
<text x="54.1" y="57.5">1nF</text>
<text x="94.6" y="59.5">RVT1V220M0505</text>
<text x="115.1" y="56">100k</text>
<text x="201.9" y="55.6">D14</text>
<text x="201.9" y="57.9">DSK34</text>
<text x="227.8" y="59.5">C77</text>
<text x="244.4" y="58.3">C76</text>
<text x="262.6" y="55.6">R67</text>
<text x="262.6" y="57.5">10k</text>
<text x="173" y="62.2">C78</text>
<text x="173" y="63.9">220pF</text>
<text x="227.8" y="61.4">RVT0J221M0605</text>
<text x="244.4" y="60">0.1uF</text>
<text x="132.4" y="69.1">R68</text>
<text x="132.4" y="71.5">100k</text>
<text x="173" y="69.1">R69</text>
<text x="173" y="71.5">51k</text>
<text x="200.7" y="72">R70</text>
<text x="263.7" y="67.2">D15</text>
<text x="263.7" y="69.5">Red LED</text>
<text x="9.7" y="80.7">USB2</text>
<text x="59.9" y="82.6">D16</text>
<text x="183.2" y="83.6">R71</text>
<text x="200.7" y="79.9">210k/1%</text>
<text x="57.9" y="89.2">DSK14</text>
<text x="180.9" y="85.7">40.2k/1%</text>
<text x="81.1" y="90.4">F1</text>
<text x="9.7" y="98.1">USB - Micro B</text>
<text x="78.7" y="96.4">JK-SMD0805-050</text>
<text x="214.3" y="113.6">U15</text>
<text x="175.5" y="119.9">R72</text>
<text x="214.3" y="115.4">AMS1117-3.3V</text>
<text x="179.6" y="123.7">0Ω</text>
<text x="209.6" y="131.7">C80</text>
<text x="265.6" y="131.7">C82</text>
<text x="278" y="130.9">R73</text>
<text x="73.4" y="136.7">U16</text>
<text x="191.1" y="132.9">C79</text>
<text x="191.1" y="134.7">RVT1A101M0505</text>
<text x="209.6" y="133.4">0.1uF</text>
<text x="245.2" y="132.9">C81</text>
<text x="245.2" y="134.7">RVT1A101M0505</text>
<text x="265.6" y="133.4">0.1uF</text>
<text x="278" y="132.9">10k</text>
<text x="73.4" y="138.6">MIC29302</text>
<text x="279.1" y="140.6">D17</text>
<text x="279.1" y="142.8">Red LED</text>
<text x="17.2" y="145">R74</text>
<text x="21.3" y="148.9">0Ω</text>
<text x="54.1" y="150.2">R75</text>
<text x="59.9" y="150.2">100k</text>
<text x="105.8" y="155.2">100k/1%</text>
<text x="106" y="153.1">R76</text>
<text x="168" y="156">R77</text>
<text x="29" y="161.8">C85</text>
<text x="47.5" y="160.6">C83</text>
<text x="121.7" y="161.8">C86</text>
<text x="140.1" y="160.6">C84</text>
<text x="155.6" y="157.9">R78</text>
<text x="155.6" y="160.2">470Ω</text>
<text x="168" y="157.9">10k</text>
<text x="29" y="163.7">RVT1A101M0505</text>
<text x="47.5" y="162.3">0.1uF</text>
<text x="121.7" y="163.7">RVT0J221M0605</text>
<text x="140.1" y="162.3">0.1uF</text>
<text x="169.1" y="165.6">D18</text>
<text x="169.1" y="168">Red LED</text>
<text x="105.8" y="172.6">43k/1%</text>
<text x="106" y="170.4">R79</text>
</g>
<g font-size="1.6">
<text x="94.6" y="53.4">22uF/35v</text>
<text x="227.8" y="55.4">220uF/6.3v</text>
<text x="90.8" y="101.7">6V/500mA</text>
<text x="189.2" y="128.7">100uF/10v</text>
<text x="245.2" y="128.7">100uF/10v</text>
<text x="121.7" y="157.7">220uF/6.3v</text>
<text x="241.9" y="165.4">Power</text>
<text x="241.9" y="173.1">STM32 物联 网</text>
</g>
<g font-size="1.6" fill="#00f">
<text x="93.2" y="57.5">+ C75</text>
<text x="226.5" y="57.5">+</text>
<text x="189.7" y="130.8">+</text>
<text x="243.8" y="130.8">+</text>
<text x="27.6" y="159.8">+ 100uF/10v</text>
<text x="120.3" y="159.8">+</text>
</g>
<g font-size="1.4">
<text x="30.9" y="1.5">5</text>
<text x="88.8" y="1.5">4</text>
<text x="146.7" y="1.5">3</text>
<text x="204.6" y="1.5">2</text>
<text x="262.6" y="1.5">1</text>
<text x=".5" y="26">D</text>
<text x="292" y="26">D</text>
<text x=".5" y="71.8">C</text>
<text x="292" y="71.8">C</text>
<text x=".5" y="117.7">B</text>
<text x="292" y="117.7">B</text>
<text x=".5" y="163.5">A</text>
<text x="292" y="163.5">A</text>
<text x="30.9" y="186.8">5</text>
<text x="88.8" y="186.8">4</text>
<text x="146.7" y="186.8">3</text>
<text x="204.6" y="186.8">2</text>
<text x="262.6" y="186.8">1</text>
</g>
</svg>
